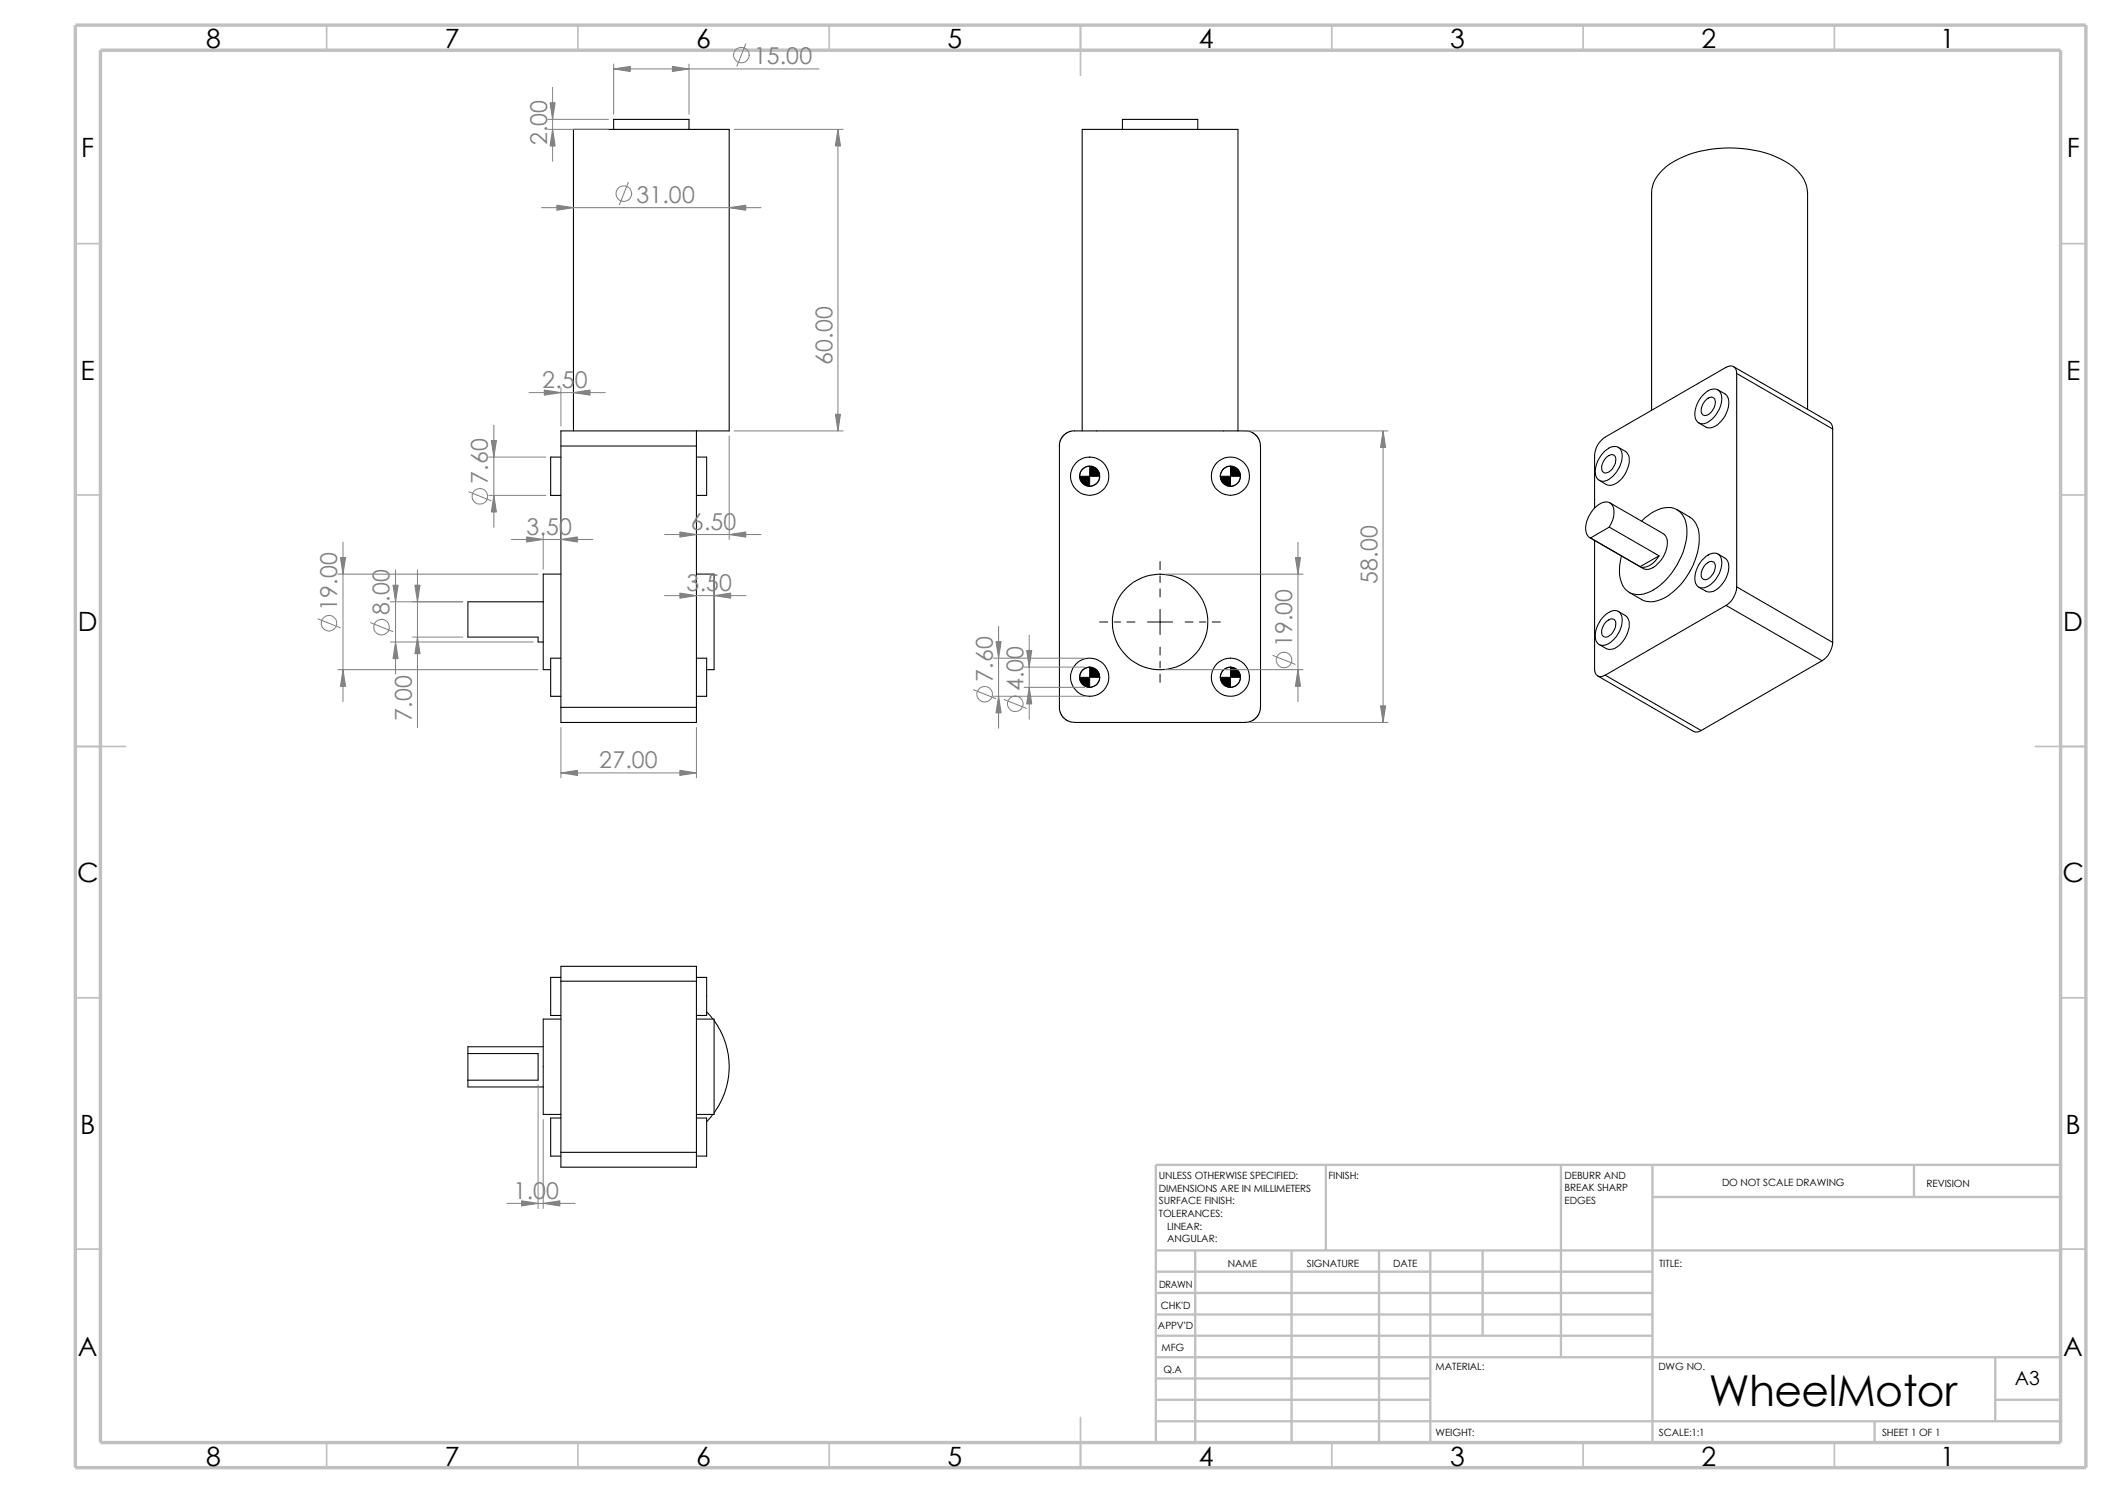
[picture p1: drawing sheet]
<svg xmlns="http://www.w3.org/2000/svg" width="420mm" height="297mm" viewBox="0 0 420 297" stroke-linecap="round" stroke-linejoin="round" font-family="sans-serif">
<g fill="none" stroke="#c0c0c0" stroke-width=".34">
<path d="M65 5v5M115 5v5M165 5v5M215 5v10M265 5v5M315 5v5M365 5v5M15 48.5h5M410 48.5h5M15 98.5h5M410 98.5h5M15 148.5h10"/>
<path d="M405 148.5h10M15 198.5h5M410 198.5h5M15 248.5h5M410 248.5h5M65 287v5M115 287v5M165 287v5M215 282v10M265 287v5M315 287v5M365 287v5"/>
</g>
<g fill="none" stroke="#c0c0c0" stroke-width=".47">
<path d="M263.8 231.7v17.1M310.6 231.7v38.3M328.8 238.1h81.2M328.8 231.7v55.3M380.8 231.7v6.4M410 231.7h-180v55.3M230 257.2h98.8M230 253h98.8M230 248.8h180M237.8 248.8v38.2M257 248.8v38.2M274.4 248.8v38.2"/>
<path d="M284.6 248.8v38.2M295 248.8v16.9M230 278.5h54.6M230 274.2h54.6M230 270h180M230 265.7h98.8M230 261.5h98.8M397 270v12.7M397 278.5h13M230 282.7h180M373 282.7v4.3"/>
</g>
<path d="M15 5h400v287h-400zM20 10h390v277h-390z" fill="none" stroke="#c0c0c0" stroke-width=".68" stroke-linecap="butt"/>
<g fill="none" stroke="#000" stroke-width=".21">
<path d="M122.1 25.7v-2h15v2M223.3 25.7v-2h15v2M338.6 78.8a2.66 2.66 0 0 1 3.2-1.2 2.71 2.71 0 0 1 .5 3.3 4.8 4.8 0 0 1-3.7 3.4 1.86 1.86 0 0 1-1.4-2.4l.5-1.6zM339.3 79.7l.3-.3a.96 .96 0 0 1 1.2-.3 .96 .96 0 0 1 .4 1.2 2.33 2.33 0 0 1-2.3 2.3 1.88 1.88 0 0 1 .1-2.5zM341.8 77.6a2.82 2.82 0 0 1 2 1.6 5.3 5.3 0 0 1-3.4 5.9h-.7l-1.8-1M344.9 72.9l19.1 11a1.59 1.59 0 0 1 .6 1.4M345.5 74.3v42.5M345.5 74.3l19.1 11M345.5 74.3a1.3 1.3 0 0 0-.6-1.4 1.3 1.3 0 0 0-1.5 .2l-24 13.9a4.6 4.6 0 0 0-2.2 3.6v10.5M111.6 90.9h-2v7.7h2M111.6 88.7h27M111.6 88.7v52"/>
<path d="M114.1 85.7v-60h31v60h-6.5M138.6 85.7h-27v3M138.6 90.9h2v7.7h-2M138.6 88.7v52M138.6 85.7v3M215.3 85.7v-60h31v60M247.8 85.7h-34.5l-1 .4-.8 .6-.6 1-.2 1M247.8 85.7l1.2 .3 1 .7 .6 1 .2 1v52l-.2 1-.7 1.1-1.1 .8-1 .1h-34l-1.3-.3-1.2-.9-.5-1.3v-52.5M319.2 89.8a2.23 2.23 0 0 1 3-.6 3.6 3.6 0 0 1-.3 4.1 4.4 4.4 0 0 1-3 2.5 1.85 1.85 0 0 1-1.5-2.5l.5-1.6 .6-1zM319.4 91.1l.7-.5a.89 .89 0 0 1 1.1 0 .89 .89 0 0 1 .2 1.1 2.33 2.33 0 0 1-2.3 2.3 1.62 1.62 0 0 1-.1-2.2zM321.9 89a2.82 2.82 0 0 1 2.1 1.6 5.3 5.3 0 0 1-3.4 5.9l-1-.1-1.4-.9M359.6 81.4v-43a7.8 7.8 0 0 0-4.6-6.4 24.1 24.1 0 0 0-21.8 0 7.8 7.8 0 0 0-4.6 6.4v43.2"/>
<path d="M364.6 85.3v42.5M108.1 119.7h-15v7h14v1h1M111.6 114.2h-3.5v19h1.5M138.6 114.2h3.5v19h-1.5M317.2 101.1l.4-.4a2.09 2.09 0 0 1 3.1-.3 4.2 4.2 0 0 1-.5 4.5l-3.8 2.1a2.62 2.62 0 0 1-.7-3.3l.4-1.1zM317.2 107.5v25.6a1.29 1.29 0 0 0 .7 1.4 1.29 1.29 0 0 0 1.5-.2M320.2 104.9l9.9 5.7M320.3 100l10.6 6.2a2.51 2.51 0 0 1 .7 3 5.8 5.8 0 0 1-3.6 4l-1.1-.1-10.6-6.1M326.3 112.7l3.8-2.1a4 4 0 0 1-3.4 2.3zM326.6 103.7a7 7 0 0 1 6.4-2.6 4.2 4.2 0 0 1 2.6 4.4 14.6 14.6 0 0 1-7.3 12.2 3.8 3.8 0 0 1-5.6-1.6 9 9 0 0 1-.1-5.5M333.7 101.4l2.4 1.4a5.2 5.2 0 0 1 1.9 5.4 14.9 14.9 0 0 1-7 10.8 4.6 4.6 0 0 1-4.4 .3l-2.5-1.4M338.6 111.4l.4-.4a2.19 2.19 0 0 1 3.1-.6 4.2 4.2 0 0 1-.6 4.7 3.6 3.6 0 0 1-3.2 1.8 1.89 1.89 0 0 1-1.1-2.3l.5-1.7z"/>
<path d="M339.3 112.4l.3-.3a.95 .95 0 0 1 1.2-.3 .95 .95 0 0 1 .4 1.1 3 3 0 0 1-1.8 2.4 .97 .97 0 0 1-.9-.4 .97 .97 0 0 1 0-1.1zM341.8 110.2a2.95 2.95 0 0 1 2 1.7 5.3 5.3 0 0 1-3.4 5.8h-.7l-1.8-.9M345.5 116.8l19.1 11M345.5 116.8a4.7 4.7 0 0 1-2.1 3.6M111.6 130.9h-2v7.6h2M138.6 130.9h2v7.6h-2M317.8 134.5l19.1 11a1.52 1.52 0 0 0 1.6-.2M318.9 122.9a2.74 2.74 0 0 1 3-1.3 2.75 2.75 0 0 1 .6 3.4 4.9 4.9 0 0 1-3.6 3.4 1.78 1.78 0 0 1-1.5-2.4l.5-1.6zM319.4 134.3l19.1 11M319.4 123.8l.3-.3a.96 .96 0 0 1 1.7 .2 2.96 2.96 0 0 1-1.8 3 .87 .87 0 0 1-1-1.1l.2-.7zM321.9 121.6a2.95 2.95 0 0 1 2.1 1.7 5.3 5.3 0 0 1-3.4 5.9 2.78 2.78 0 0 1-2.4-1M343.4 120.4l-24 13.9"/>
<path d="M343.4 120.4l19.1 11M362.5 131.4l-24 13.9M364.6 127.8a4.7 4.7 0 0 1-2.1 3.6M111.6 140.7h27M138.6 140.7v3h-27v-3M111.6 194.4h-2v7.6h2M111.6 195.2v34M111.6 195.2h27M138.6 194.4h2v7.6h-2M138.6 195.2v34M138.6 195.2v-3h-27v3M93.1 214.9v1.3h15"/>
<path d="M93.1 209.6h14v5.3h-14M93.1 209.6v5.3M108.1 208.2h-15v1.4M111.6 202.7h-3.5v19h3.5M138.6 202.7h3.5v19h-3.5M140.6 201.3l1.2 1.4M142.1 203l1 1.7 1.2 2.6 .6 2.5 .2 2-.2 3-.6 2.2-1.3 3-.9 1.4M111.6 222.4h-2v7.6h2M111.6 229.2h27M111.6 229.2v3h27v-3M138.6 222.4h2v7.6h-2M141.8 221.7l-1.2 1.4"/>
<circle cx="216.8" cy="94.7" r="1.99"/>
<circle cx="216.8" cy="94.7" r="3.8"/>
<circle cx="244.8" cy="94.7" r="3.8"/>
<circle cx="244.8" cy="94.7" r="1.99"/>
<circle cx="216.8" cy="134.7" r="2"/>
<circle cx="216.8" cy="134.7" r="3.8"/>
<circle cx="230.8" cy="123.7" r="9.5"/>
<circle cx="244.8" cy="134.7" r="3.8"/>
<circle cx="244.8" cy="134.7" r="2"/>
</g>
<g fill="none" stroke="#000" stroke-width=".2">
<path d="M216.8 92.8a1.95 1.95 0 0 0-2 1.9M218.8 94.7a1.95 1.95 0 0 1-2 2M244.8 92.8a1.95 1.95 0 0 0-2 1.9M246.8 94.7a2.02 2.02 0 0 1-2 2M230.8 111.7v1.6M230.8 114.6v1.3M230.8 117.1v1.6M216.8 132.7a2.02 2.02 0 0 0-2 2M218.8 123.7h1.6M218.8 134.7a1.95 1.95 0 0 1-2 2M221.7 123.7h1.2M224.2 123.7h1.6"/>
<path d="M228.3 123.7h5M230.8 121.2v5M230.8 128.7v1.6M230.8 131.6v1.2M230.8 134.1v1.6M235.8 123.7h1.6M238.6 123.7h1.3M241.2 123.7h1.6M244.8 132.7a2.02 2.02 0 0 0-2 2M246.8 134.7a2.02 2.02 0 0 1-2 2"/>
</g>
<g fill="#000" stroke="#000" stroke-width=".2">
<path d="M214.8 94.7h2v2a2.02 2.02 0 0 1-2-2z" fill-rule="evenodd"/>
<path d="M216.8 92.8a1.89 1.89 0 0 1 2 1.9h-2z" fill-rule="evenodd"/>
<path d="M242.8 94.7h2v2a2.02 2.02 0 0 1-2-2z" fill-rule="evenodd"/>
<path d="M244.8 92.8a1.95 1.95 0 0 1 2 1.9h-2z" fill-rule="evenodd"/>
<path d="M214.8 134.7h2v2a2.02 2.02 0 0 1-2-2z" fill-rule="evenodd"/>
<path d="M216.8 132.7a1.95 1.95 0 0 1 2 2h-2z" fill-rule="evenodd"/>
<path d="M242.8 134.7h2v2a2.02 2.02 0 0 1-2-2z" fill-rule="evenodd"/>
<path d="M244.8 132.7a2.02 2.02 0 0 1 2 2h-2z" fill-rule="evenodd"/>
</g>
<g fill="none" stroke="#808080" stroke-width=".2">
<path d="M109.9 17.4v14.7M122.1 12.7v10M122.1 13.7h40.8M137.1 12.7v10M148.4 8.7l-1.8 4.5M109 23.7h12.1M109 25.7h12.1M125 36.3l-1.8 4.4M146 25.7h21.7M166.7 25.7v60M107.7 41.3h43.7M105.2 78.1h15.2"/>
<path d="M111.6 77.1v7.7M93.3 97.8l4.4 1.8M97.2 98.6h11.4M97.2 90.9h11.4M98.3 84.6v20.3M145.1 86.7v20.6M146 85.7h21.7M247.3 85.7h28.8M275.2 85.7v58M67.2 114.2h39.9M68.2 107.9v31.7M77.7 119.7h14.4"/>
<path d="M78.7 113.4v20.7M83.1 113.4v31.3M101.7 107.3h16.2M108.1 106.3v6.9M132.2 118.5h16.2M132.2 106.3h19.2M142.1 115.2v4.3M231.8 114.2h27.4M258.2 107.9v31.7M63.2 123.1l4.5 1.8M67.2 133.2h39.9M73.7 123.9l4.4 1.7"/>
<path d="M77.7 127.7h28.4M82.1 126.7h10M193.7 137.2l4.4 1.8M197.7 130.9h18.1M197.7 138.5h18.1M198.7 124.6v20.3M199.8 139.1l4.4 1.8M203.8 136.7h12M203.8 132.7h12M204.8 126.4v16.7M231.8 133.2h27.4M253.2 130.4l4.5 1.8"/>
<path d="M111.6 144.7v10M111.6 153.8h27M138.6 144.7v10M248.8 143.7h27.3M107.1 215.9v24.5M100.9 239.4h13.5M108.1 222.7v17.7"/>
<circle cx="147.5" cy="11" r="1.56"/>
<circle cx="124.1" cy="38.5" r="1.57"/>
<circle cx="95.5" cy="98.8" r="1.56"/>
<circle cx="65.4" cy="124" r="1.56"/>
<circle cx="75.9" cy="124.8" r="1.57"/>
<circle cx="195.9" cy="138.1" r="1.55"/>
<circle cx="255.5" cy="131.3" r="1.55"/>
<circle cx="202" cy="140" r="1.55"/>
</g>
<g fill="#808080" stroke="#808080" stroke-width=".2">
<path d="M204.8 136.7l.5 3.3h-1z"/>
<path d="M204.3 129.4h1l-.5 3.3z"/>
<path d="M198.2 127.6h1l-.5 3.3z"/>
<path d="M198.7 138.5l.5 3.3h-1z"/>
<path d="M257.7 110.9h1l-.5 3.3z"/>
<path d="M258.2 133.2l.5 3.3h-1z"/>
<path d="M274.7 140.4h1l-.5 3.3z"/>
<path d="M275.2 85.7l.5 3.3h-1z"/>
<path d="M103.8 238.9l3.3 .5-3.3 .5z"/>
<path d="M108.1 239.4l3.3-.5v1z"/>
<path d="M97.7 87.6h1.1l-.5 3.3z"/>
<path d="M98.3 98.6l.5 3.3h-1.1z"/>
<path d="M133.8 13.2l3.3 .5-3.3 .5z"/>
<path d="M122.1 13.7l3.3-.5v1z"/>
<path d="M142.1 118.5l3.3-.5v1z"/>
<path d="M135.3 118l3.3 .5-3.3 .5z"/>
<path d="M145.1 41.3l3.3-.5v1z"/>
<path d="M110.8 40.8l3.3 .5-3.3 .5z"/>
<path d="M145.1 106.3l3.3-.5v1z"/>
<path d="M135.3 105.8l3.3 .5-3.3 .5z"/>
<path d="M78.7 127.7l.5 3.3h-1z"/>
<path d="M78.2 116.4h1l-.5 3.3z"/>
<path d="M109.4 20.4h1l-.5 3.3z"/>
<path d="M109.9 25.7l.5 3.3h-1z"/>
<path d="M111.6 107.3l3.3-.5v1z"/>
<path d="M104.8 106.8l3.3 .5-3.3 .5z"/>
<path d="M111.6 153.8l3.3-.6v1.1z"/>
<path d="M135.3 153.2l3.3 .6-3.3 .5z"/>
<path d="M83.1 126.7l.5 3.3h-1.1z"/>
<path d="M82.5 116.4h1.1l-.5 3.3z"/>
<path d="M108.3 77.6l3.3 .5-3.3 .5z"/>
<path d="M114.1 78.1l3.3-.5v1z"/>
<path d="M67.7 110.9h1l-.5 3.3z"/>
<path d="M68.2 133.2l.5 3.3h-1z"/>
<path d="M166.2 82.4h1l-.5 3.3z"/>
<path d="M166.7 25.7l.5 3.3h-1z"/>
</g>
<text font-size="8.5" x="340" y="279.7">WheelMotor</text>
<g font-size="5.3">
<text x="41" y="9.6">8</text>
<text x="88.5" y="9.6">7</text>
<text x="138.5" y="9.6">6</text>
<text x="188.5" y="9.6">5</text>
<text x="238.5" y="9.6">4</text>
<text x="288.5" y="9.6">3</text>
<text x="338.5" y="9.6">2</text>
<text x="386" y="9.6">1</text>
<text x="16.2" y="31.3">F</text>
<text x="411.2" y="31.3">F</text>
<text x="16" y="75.6">E</text>
<text x="411" y="75.6">E</text>
<text x="15.5" y="125.6">D</text>
<text x="410.5" y="125.6">D</text>
<text x="15.3" y="175.6">C</text>
<text x="410.3" y="175.6">C</text>
<text x="16" y="225.6">B</text>
<text x="411" y="225.6">B</text>
<text x="15.5" y="269.8">A</text>
<text x="410.5" y="269.8">A</text>
<text x="41" y="291.6">8</text>
<text x="88.5" y="291.6">7</text>
<text x="138.5" y="291.6">6</text>
<text x="188.5" y="291.6">5</text>
<text x="238.5" y="291.6">4</text>
<text x="288.5" y="291.6">3</text>
<text x="338.5" y="291.6">2</text>
<text x="386" y="291.6">1</text>
</g>
<g font-size="4.6" fill="#808080">
<text x="150" y="12.7">15.00</text>
<text x="108.8" y="28.9" transform="rotate(-90 108.8 28.9)">2.00</text>
<text x="126.6" y="40.3">31.00</text>
<text x="107.9" y="77.2">2.50</text>
<text x="165.6" y="72.6" transform="rotate(-90 165.6 72.6)">60.00</text>
<text x="97.1" y="96.2" transform="rotate(-90 97.1 96.2)">7.60</text>
<text x="104.7" y="106.4">3.50</text>
<text x="137.5" y="105.4">6.50</text>
<text x="136.6" y="117.6">3.50</text>
<text x="274.1" y="116.2" transform="rotate(-90 274.1 116.2)">58.00</text>
<text x="67.1" y="121.5" transform="rotate(-90 67.1 121.5)">19.00</text>
<text x="77.5" y="122.3" transform="rotate(-90 77.5 122.3)">8.00</text>
<text x="257.1" y="128.8" transform="rotate(-90 257.1 128.8)">19.00</text>
<text x="197.5" y="135.6" transform="rotate(-90 197.5 135.6)">7.60</text>
<text x="203.6" y="137.5" transform="rotate(-90 203.6 137.5)">4.00</text>
<text x="82" y="143.4" transform="rotate(-90 82 143.4)">7.00</text>
<text x="119.2" y="152.8">27.00</text>
<text x="102.2" y="238.5">1.00</text>
</g>
<text font-size="3.9" x="400.9" y="275.5">A3</text>
<g font-size="2">
<text x="230.5" y="234.6">UNLESS OTHERWISE SPECIFIED:</text>
<text x="230.5" y="237.1">DIMENSIONS ARE IN MILLIMETERS</text>
<text x="230.5" y="239.6">SURFACE FINISH:</text>
<text x="264.3" y="234.6">FINISH:</text>
<text x="311.3" y="239.5">EDGES</text>
<text x="311.3" y="234.5">DEBURR AND</text>
<text x="311.3" y="237">BREAK SHARP</text>
<text x="342.6" y="236">DO NOT SCALE DRAWING</text>
<text x="383.3" y="236.2">REVISION</text>
<text x="230.5" y="242.1">TOLERANCES:</text>
<text x="232.2" y="244.6">LINEAR:</text>
<text x="232.2" y="247.1">ANGULAR:</text>
<text x="260" y="252">SIGNATURE</text>
<text x="277.2" y="252">DATE</text>
<text x="330.1" y="252">TITLE:</text>
<text x="230.6" y="256.2">DRAWN</text>
<text x="244.3" y="252.1">NAME</text>
<text x="230.9" y="260.4">CHK'D</text>
<text x="230.4" y="264.5">APPV'D</text>
<text x="231.1" y="268.8">MFG</text>
<text x="231.5" y="273.1">Q.A</text>
<text x="285.6" y="272.5">MATERIAL:</text>
<text x="329.9" y="272.5">DWG NO.</text>
<text x="285.6" y="285.6">WEIGHT:</text>
<text x="330" y="285.6">SCALE:1:1</text>
<text x="374.4" y="285.6">SHEET 1 OF 1</text>
</g>
</svg>
